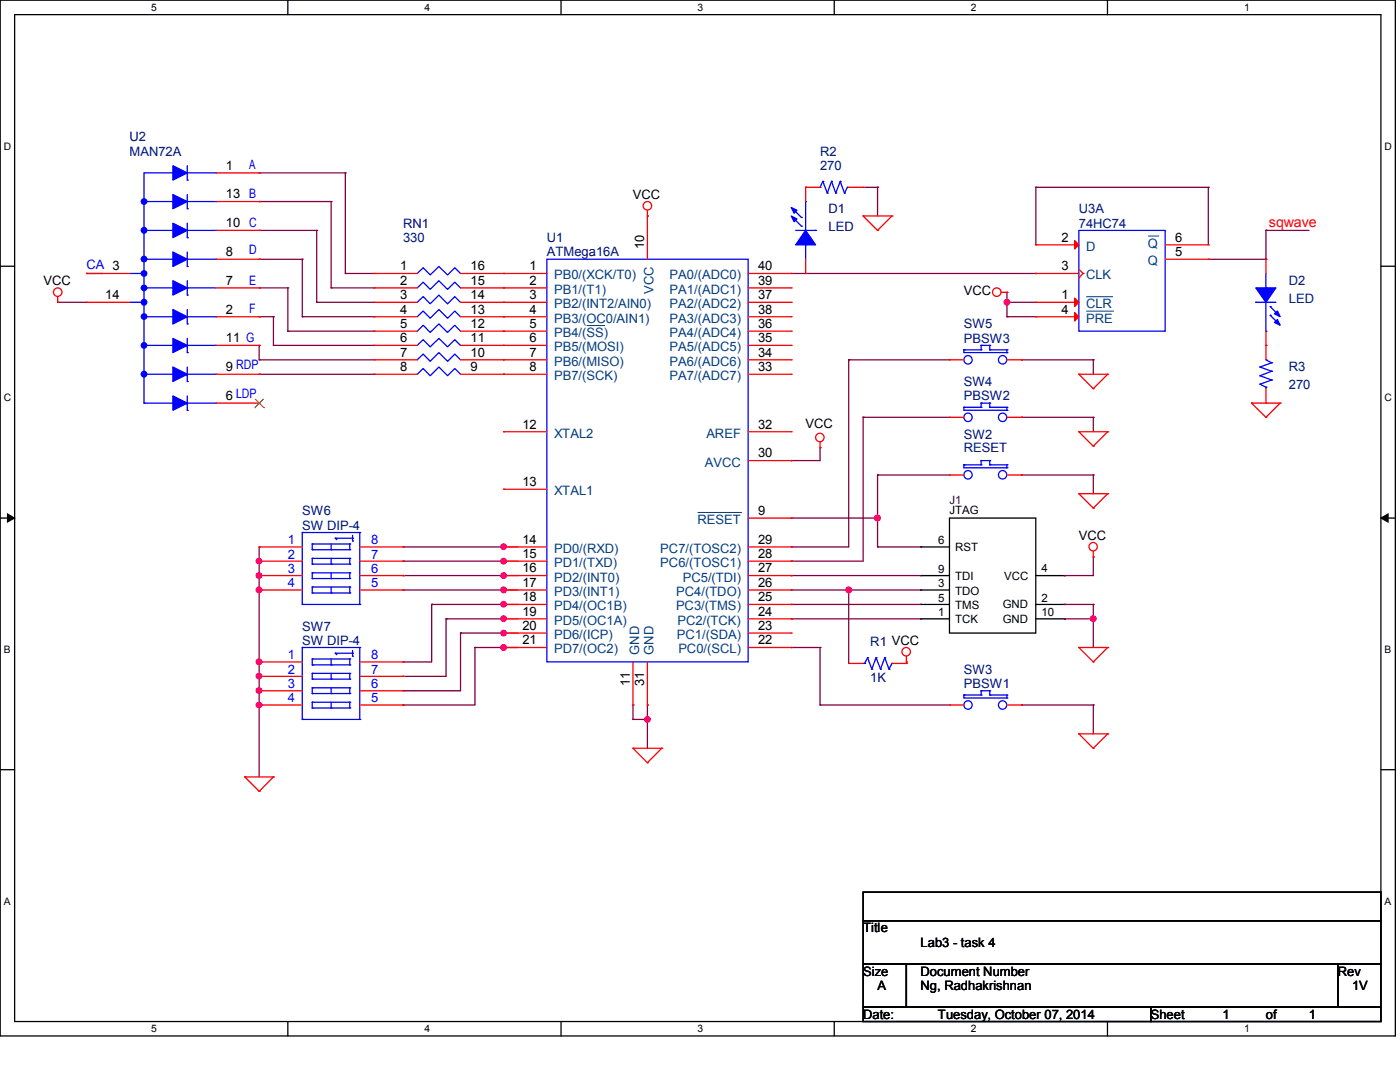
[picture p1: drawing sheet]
<svg xmlns="http://www.w3.org/2000/svg" width="279mm" height="216mm" viewBox="0 0 279 216" stroke-linecap="round" stroke-linejoin="round" font-family="sans-serif">
<path d="M0 0h278.5v206.7h-278.5zM2.9 2.9h272.7v200.9h-272.7z" fill="none" stroke="#000" stroke-width=".25"/>
<g fill="#fff">
<path d="M30.2 .3h1.1v2.3h-1.1z"/>
<path d="M30.2 204.1h1.1v2.3h-1.1z"/>
</g>
<path d="M57.4 0v2.9M57.4 203.8v2.9" fill="none" stroke="#000" stroke-width=".25"/>
<g fill="#fff">
<path d="M84.7 .3h1.1v2.3h-1.1z"/>
<path d="M84.7 204.1h1.1v2.3h-1.1z"/>
</g>
<path d="M112 0v2.9M112 203.8v2.9" fill="none" stroke="#000" stroke-width=".25"/>
<g fill="#fff">
<path d="M139.2 .3h1.1v2.3h-1.1z"/>
<path d="M139.2 204.1h1.1v2.3h-1.1z"/>
</g>
<path d="M166.5 0v2.9M166.5 203.8v2.9" fill="none" stroke="#000" stroke-width=".25"/>
<g fill="#fff">
<path d="M193.8 .3h1.1v2.3h-1.1z"/>
<path d="M193.8 204.1h1.1v2.3h-1.1z"/>
</g>
<path d="M221 0v2.9M221 203.8v2.9" fill="none" stroke="#000" stroke-width=".25"/>
<g fill="#fff">
<path d="M248.3 .3h1.1v2.3h-1.1z"/>
<path d="M248.3 204.1h1.1v2.3h-1.1z"/>
<path d="M.8 28h1.4v2.3h-1.4z"/>
<path d="M276.3 28h1.4v2.3h-1.4z"/>
<path d="M.8 78.2h1.4v2.3h-1.4z"/>
<path d="M276.3 78.2h1.4v2.3h-1.4z"/>
</g>
<path d="M0 53.1h2.9M275.6 53.1h2.9" fill="none" stroke="#000" stroke-width=".25"/>
<g fill="#fff">
<path d="M.8 128.5h1.3v2.2h-1.3z"/>
<path d="M276.3 128.5h1.3v2.2h-1.3z"/>
</g>
<path d="M0 103.4h2.9M275.6 103.4h2.9" fill="none" stroke="#000" stroke-width=".25"/>
<path d="M1.5 102.5l1.4 .9-1.4 .8zM275.6 103.4l1.4-.9v1.7z" fill="#000" stroke="#000" stroke-width=".2"/>
<g fill="#fff">
<path d="M.8 178.7h1.3v2.2h-1.3z"/>
<path d="M276.3 178.7h1.3v2.2h-1.3z"/>
</g>
<g fill="none" stroke="#000" stroke-width=".25">
<path d="M183.7 109.1h.1M183.7 114.9h.1M183.7 117.7h.1M183.7 109.1h5.8M183.7 114.9h5.8M183.7 117.7h5.8M189.5 103.4h17.2v22.9h-17.2zM206.7 114.9h5.7M212.4 114.9h.1M183.7 120.6h.1M183.7 123.5h.1M183.7 120.6h5.8"/>
<path d="M183.7 123.5h5.8M206.7 120.6h5.7M206.7 123.5h5.7M212.4 120.6h.1M212.4 123.5h.1M0 153.6h2.9M275.6 153.6h2.9M172.3 178h103.3v5.7h-103.3zM172.3 183.7h103.3v8.7h-103.3zM172.3 192.4h8.6v8.6h-8.6zM180.9 192.4h86.1v8.6h-86.1zM267 192.4h8.6v8.6h-8.6z"/>
<path d="M172.3 201h57.4v2.8h-57.4zM229.7 201h45.9v2.8h-45.9z"/>
</g>
<g fill="none" stroke="#800040" stroke-width=".25">
<path d="M51.7 34.5h.1M51.7 34.5h17.2M68.9 34.5h.1M68.9 34.5v20.1M172.3 37.4h2.8M175.1 37.4h.1M175.1 37.4v5.7M206.7 37.4h.1M206.7 37.4h34.4M206.7 37.4v11.5M241.1 37.4h.1M241.1 37.4v11.5"/>
<path d="M17.3 54.6h.1M17.3 54.6h3.1M51.7 57.4h.1M51.7 51.7h.1M51.7 46h.1M51.7 40.2h.1M51.7 57.4h5.7M51.7 51.7h8.6M51.7 46h11.5M51.7 40.2h14.4M57.4 57.4h.1M57.4 57.4v8.7"/>
<path d="M60.3 51.7h.1M60.3 51.7v11.5M63.2 46h.1M63.2 46v14.3M66.1 40.2h.1M66.1 57.4h.1M66.1 57.4h8.6M66.1 40.2v17.2M68.9 54.6h.1M68.9 54.6h5.8M157.9 54.6h2.9M160.8 54.6h.1"/>
<path d="M161.1 54.6h45.6M201 58.3h.1M201 58.3v4.9M206.7 54.6h.1M241.1 51.7h11.5M252.6 46h.1M252.6 51.7h.1M252.6 46h8.6M252.6 46v5.7M11.5 60.3h.1M11.5 60.3h5.8M51.7 63.2h.1"/>
<path d="M51.7 68.9h.1M51.7 71.8h.1M51.7 74.7h.1M51.7 68.9v2.9M51.7 63.2h2.9M51.7 71.8h23M51.7 74.7h23M54.6 63.2h.1M54.6 68.9h.1M54.6 63.2v5.7M54.6 68.9h20.1M57.4 66.1h.1"/>
<path d="M57.4 66.1h17.3M60.3 63.2h.1M60.3 63.2h14.4M63.2 60.3h.1M63.2 60.3h11.5M169.4 71.8h.1M169.4 71.8v37.3h-11.5M169.4 71.8h20.1M201 63.2h.1M201 60.3h.1M201 63.2h5.7M201 60.3h5.7"/>
<path d="M203.8 71.8h.1M203.8 71.8h14.4M218.2 71.8h.1M218.2 71.8v2.9M157.9 91.9h.1M163.7 89.3h.1M163.7 89.3v2.6h-5.8M172.3 83.3h.1M172.3 83.3v28.7h-14.4M172.3 83.3h17.2M175.1 94.8h.1M175.1 94.8h14.4"/>
<path d="M175.1 94.8v14.3M203.8 94.8h.1M203.8 83.3h.1M203.8 94.8h14.4M203.8 83.3h14.4M218.2 94.8h.1M218.2 83.3h.1M218.2 83.3v2.8M218.2 94.8v3.7M51.7 109.1h.1M51.7 112h.1M51.7 114.9h.1"/>
<path d="M51.7 117.7h.1M51.7 109.1v45.9M80.4 114.9h.1M80.4 117.7h.1M80.4 109.1h.1M80.4 112h.1M80.4 114.9h23M80.4 109.1h23M80.4 112h23M80.4 117.7h23M100.5 109.1h.1M100.5 112h.1"/>
<path d="M100.5 117.7h.1M100.5 114.9h.1M157.9 103.4h.1M157.9 114.9h.1M157.9 117.7h.1M157.9 112h.1M157.9 109.1h.1M157.9 103.4h17.2M157.9 114.9h25.8M157.9 117.7h25.8M169.4 117.7h.1M169.4 117.7v14.7"/>
<path d="M175.1 103.4h.1M175.1 109.1h.1M175.1 109.1h8.6M212.4 114.9h.1M218.2 111.1h.1M218.2 111.1v3.8h-5.8M51.7 132.1h.1M51.7 135h.1M51.7 137.8h.1M80.4 132.1h.1M80.4 135h.1M80.4 137.8h.1"/>
<path d="M86.1 120.6h.1M86.1 120.6h17.3M86.1 120.6v11.5h-5.7M89 123.5h.1M89 123.5h14.4M89 123.5v11.5h-8.6M91.9 126.3h.1M91.9 126.3h11.5M91.9 126.3v11.5h-11.5M94.8 129.2h.1M94.8 129.2h8.6M94.8 129.2v11.5h-14.4"/>
<path d="M100.5 120.6h.1M100.5 126.3h.1M100.5 129.2h.1M100.5 123.5h.1M157.9 120.6h.1M157.9 123.5h.1M157.9 129.2h.1M157.9 120.6h25.8M157.9 123.5h25.8M157.9 129.2h5.8M163.7 129.2h.1M163.7 129.2v11.5"/>
<path d="M180.9 132.1h.1M180.9 132.1v.3M212.4 120.6h.1M212.4 123.5h.1M212.4 120.6h5.8M212.4 123.5h5.8M218.2 120.6h.1M218.2 123.5h.1M218.2 120.6v8.6M51.7 140.7h.1M80.4 140.7h.1M126.3 140.7h.1"/>
<path d="M126.3 143.6h.1M126.3 140.7v2.9M126.3 143.6h2.9M129.2 140.7h.1M129.2 143.6h.1M129.2 140.7v8.6M163.7 140.7h.1M163.7 140.7h25.8M203.8 140.7h.1M203.8 140.7h14.4M218.2 140.7h.1M218.2 140.7v5.7"/>
</g>
<g fill="#f0f" stroke="#f0f" stroke-width=".25">
<circle cx="218.2" cy="123.4" r=".56"/>
<circle cx="100.5" cy="109.1" r=".55"/>
<circle cx="100.5" cy="114.9" r=".55"/>
<circle cx="100.5" cy="126.3" r=".55"/>
<circle cx="100.5" cy="129.2" r=".55"/>
<circle cx="100.5" cy="117.7" r=".56"/>
<circle cx="100.5" cy="123.4" r=".55"/>
<circle cx="175.1" cy="103.4" r=".57"/>
<circle cx="169.4" cy="117.7" r=".56"/>
<circle cx="129.2" cy="143.6" r=".55"/>
<circle cx="51.7" cy="114.9" r=".55"/>
<circle cx="51.7" cy="112" r=".55"/>
<circle cx="51.7" cy="132.1" r=".56"/>
<circle cx="51.7" cy="117.7" r=".56"/>
<circle cx="51.7" cy="134.9" r=".55"/>
<circle cx="51.7" cy="140.7" r=".55"/>
<circle cx="51.7" cy="137.8" r=".55"/>
<circle cx="100.5" cy="112" r=".55"/>
<circle cx="100.5" cy="120.6" r=".55"/>
<circle cx="200.9" cy="60.3" r=".56"/>
</g>
<g fill="none" stroke="#f00" stroke-width=".25">
<path d="M43.1 34.5h8.6M51.7 34.5h.1M160.8 37.4h.1M160.8 37.4v2.8M160.8 37.4h2.9M169.4 37.4h2.9M172.3 37.4h.1M11.5 59.2v1.1M17.3 54.6h.1M17.3 54.6h8.6M43.1 57.4h8.6M43.1 40.2h8.6"/>
<path d="M43.1 46h8.6M43.1 51.7h8.6M51.7 40.2h.1M51.7 46h.1M51.7 51.7h.1M51.7 57.4h.1M74.7 54.6h.1M74.7 57.4h.1M74.7 54.6h8.6M74.7 57.4h8.6M91.9 54.6h17.2M91.9 57.4h17.2"/>
<path d="M100.5 54.6h.1M100.5 57.4h.1M129.2 43.1h.1M129.2 42v9.7M149.3 54.6h8.6M149.3 57.4h8.6M157.9 57.4h.1M157.9 54.6h.1M160.8 54.6h.1M160.8 51.7v2.9M172.3 43.1h.1M172.3 43.1h5.7"/>
<path d="M172.3 43.1l2.8 2.9M175.1 46h.1M178 43.1h.1M178 43.1l-2.9 2.9M199.8 58.3h1.2M201 58.3h.1M206.7 48.9h.1M206.7 54.6h.1M206.7 54.6h8.6M206.7 48.9h8.6M215.3 55.4h.1M215.3 53.7l.9 .9"/>
<path d="M216.2 54.6h.1M216.2 54.6l-.9 .8M232.5 51.7h8.6M232.5 48.9h8.6M241.1 48.9h.1M241.1 51.7h.1M252.6 51.7h.1M252.6 51.7v2.9M11.5 60.3h.1M17.3 60.3h.1M17.3 60.3h8.6M43.1 74.7h8.6"/>
<path d="M43.1 63.2h8.6M43.1 68.9h8.6M51.7 63.2h.1M51.7 68.9h.1M51.7 74.7h.1M74.7 60.3h.1M74.7 63.2h.1M74.7 66.1h.1M74.7 68.9h.1M74.7 71.8h.1M74.7 74.7h.1M74.7 74.7h8.6"/>
<path d="M74.7 60.3h8.6M74.7 63.2h8.6M74.7 66.1h8.6M74.7 68.9h8.6M74.7 71.8h8.6M91.9 74.7h17.2M91.9 60.3h17.2M91.9 63.2h17.2M91.9 66.1h17.2M91.9 68.9h17.2M91.9 71.8h17.2M100.5 60.3h.1"/>
<path d="M100.5 63.2h.1M100.5 66.1h.1M100.5 68.9h.1M100.5 71.8h.1M100.5 74.7h.1M149.3 74.7h8.6M149.3 60.3h8.6M149.3 63.2h8.6M149.3 66.1h8.6M149.3 68.9h8.6M149.3 71.8h8.6M157.9 74.7h.1"/>
<path d="M157.9 71.8h.1M157.9 68.9h.1M157.9 66.1h.1M157.9 60.3h.1M157.9 63.2h.1M189.5 71.8h.1M189.5 71.8h2.9M201 71.8h2.8M203.8 71.8h.1M206.7 63.2h.1M206.7 60.3h.1M206.7 60.3h8.6"/>
<path d="M206.7 63.2h8.6M215.3 74.7h.1M215.3 74.7h5.8M215.3 74.7l2.9 2.9M218.2 77.6h.1M221.1 74.7h.1M221.1 74.7l-2.9 2.9M252.6 68.9h.1M252.6 66.1v5.7M252.6 77.6v2.8M43.1 80.4h8.6M51.7 80.4h.1"/>
<path d="M100.5 86.1h.1M100.5 97.6h.1M100.5 86.1h8.6M100.5 97.6h8.6M149.3 86.1h8.6M149.3 91.9h8.6M157.9 91.9h.1M157.9 86.1h.1M163.7 89.3h.1M163.7 88.2v1.1M189.5 83.3h.1M189.5 94.8h.1"/>
<path d="M189.5 83.3h2.9M189.5 94.8h2.9M201 83.3h2.8M201 94.8h2.8M203.8 83.3h.1M203.8 94.8h.1M215.3 98.5h.1M215.3 86.1h.1M215.3 98.5h5.8M215.3 98.5l2.9 2.9M215.3 86.1h5.8M215.3 86.1l2.9 2.9"/>
<path d="M218.2 89h.1M221.1 98.5h.1M221.1 86.1h.1M221.1 98.5l-2.9 2.9M221.1 86.1l-2.9 2.9M249.8 80.4h.1M249.8 80.4h5.7M249.8 80.4l2.8 2.9M252.6 83.3h.1M252.6 80.4h.1M255.5 80.4h.1M255.5 80.4l-2.9 2.9"/>
<path d="M51.7 109.1h.1M51.7 112h.1M51.7 114.9h.1M51.7 117.7h.1M51.7 109.1h8.6M51.7 112h8.6M51.7 114.9h8.6M51.7 117.7h8.6M71.8 109.1h8.6M71.8 112h8.6M71.8 114.9h8.6M71.8 117.7h8.6"/>
<path d="M80.4 109.1h.1M80.4 114.9h.1M80.4 117.7h.1M80.4 112h.1M100.5 109.1h.1M100.5 112h.1M100.5 114.9h.1M100.5 117.7h.1M100.5 109.1h8.6M100.5 112h8.6M100.5 114.9h8.6M100.5 117.7h8.6"/>
<path d="M149.3 103.4h8.6M149.3 109.1h8.6M149.3 112h8.6M149.3 114.9h8.6M149.3 117.7h8.6M157.9 103.4h.1M157.9 117.7h.1M157.9 114.9h.1M157.9 112h.1M157.9 109.1h.1M218.2 101.4h.1M218.2 111.1h.1"/>
<path d="M218.2 110v1.1M51.7 132.1h.1M51.7 135h.1M51.7 137.8h.1M51.7 132.1h8.6M51.7 135h8.6M51.7 137.8h8.6M71.8 132.1h8.6M71.8 135h8.6M71.8 137.8h8.6M80.4 132.1h.1M80.4 137.8h.1"/>
<path d="M80.4 135h.1M100.5 120.6h.1M100.5 123.5h.1M100.5 126.3h.1M100.5 129.2h.1M100.5 129.2h8.6M100.5 120.6h8.6M100.5 123.5h8.6M100.5 126.3h8.6M126.3 132.1v8.6M129.2 132.1v8.6M149.3 129.2h8.6"/>
<path d="M149.3 120.6h8.6M149.3 123.5h8.6M149.3 126.3h8.6M157.9 129.2h.1M157.9 126.3h.1M157.9 123.5h.1M157.9 120.6h.1M169.4 132.4h.1M169.4 132.4h2.9M178 132.4h2.9M180.9 132.1h.1M180.9 132.4h.1"/>
<path d="M180.9 130.9v1.2M215.3 129.2h.1M215.3 129.2h5.8M215.3 129.2l2.9 2.9M218.2 132.1h.1M221.1 129.2h.1M221.1 129.2l-2.9 2.9M48.9 155h.1M48.9 155h5.7M48.9 155l2.8 2.9M51.7 157.9h.1M51.7 140.7h.1"/>
<path d="M51.7 140.7h8.6M54.6 155h.1M54.6 155l-2.9 2.9M71.8 140.7h8.6M80.4 140.7h.1M126.3 149.3h.1M126.3 140.7h.1M126.3 149.3h5.8M126.3 149.3l2.9 2.9M129.2 152.2h.1M129.2 140.7h.1M132.1 149.3h.1"/>
<path d="M132.1 149.3l-2.9 2.9M189.5 140.7h.1M189.5 140.7h2.9M201 140.7h2.8M203.8 140.7h.1M215.3 146.4h.1M215.3 146.4h5.8M215.3 146.4l2.9 2.9M218.2 149.3h.1M221.1 146.4h.1M221.1 146.4l-2.9 2.9"/>
<circle cx="11.5" cy="58.3" r=".85"/>
<circle cx="129.2" cy="41.1" r=".85"/>
<circle cx="198.9" cy="58.3" r=".85"/>
<circle cx="163.6" cy="87.3" r=".85"/>
<circle cx="218.2" cy="109.1" r=".83"/>
<circle cx="180.8" cy="130" r=".85"/>
</g>
<g fill="none" stroke="#00f" stroke-width=".25">
<path d="M34.5 34.5h.1M34.5 34.5h-5.8v45.9M37.4 35.9h.1M37.4 34.5h5.7M37.4 33.1v2.8M37.4 38.8v2.9M43.1 34.5h.1M163.7 37.4h.1M164.2 36.2h.1M164.2 36.2l.9 2.3M164.2 36.2l-.5 1.2M165.1 38.5h.1"/>
<path d="M165.9 36.2h.1M165.9 36.2l.9 2.3M165.9 36.2l-.8 2.3M166.8 38.5h.1M167.7 36.2h.1M167.7 36.2l.8 2.3M167.7 36.2l-.9 2.3M168.5 38.5h.1M169.1 37.4h.1M169.1 37.4l-.6 1.1M169.1 37.4h.3M25.9 54.6h2.8"/>
<path d="M28.7 54.6h.1M28.7 40.2h5.8M28.7 46h5.8M28.7 51.7h5.8M28.7 57.4h5.8M34.5 40.2h.1M34.5 46h.1M34.5 51.7h.1M34.5 57.4h.1M37.4 57.4h.1M37.4 41.7h.1M37.4 47.4h.1"/>
<path d="M37.4 53.2h.1M37.4 58.9h.1M37.4 40.2h5.7M37.4 46h5.7M37.4 51.7h5.7M37.4 57.4h5.7M37.4 44.5v2.9M37.4 50.3v2.9M37.4 56v2.9M43.1 40.2h.1M43.1 46h.1M43.1 51.7h.1"/>
<path d="M83.3 54.6l1.2-1.2 1.4 1.5 1.7-1.7 1.7 1.7 1.5-1.5 1.1 1.2M83.3 57.4l1.2-1.1 1.4 1.4 1.7-1.7 1.7 1.7 1.5-1.4 1.1 1.1M109.1 51.7h40.2v80.4h-40.2zM158.2 43.4l1.7 1.7M158.2 41.7l1.7 1.7M158.8 46h4M159.9 45.1h.1M159.9 43.4h.1M160.8 48.9h.1M160.8 40.2h.1M160.8 40.2v5.8M160.8 48.9v2.8"/>
<path d="M162.8 46h.1M215.3 46h17.2v20.1h-17.2zM252.6 57.4h.1M252.6 54.6v2.8M25.9 60.3h2.8M28.7 60.3h.1M28.7 63.2h5.8M28.7 68.9h5.8M28.7 74.7h5.8M34.5 63.2h.1M34.5 68.9h.1M34.5 74.7h.1"/>
<path d="M37.4 64.6h.1M37.4 70.4h.1M37.4 76.1h.1M37.4 63.2h5.7M37.4 68.9h5.7M37.4 61.8v2.8M37.4 67.5v2.9M37.4 73.2v2.9M37.4 79v2.9M37.4 74.7h5.7M43.1 63.2h.1M43.1 68.9h.1"/>
<path d="M43.1 74.7h.1M83.3 60.3l1.2-1.1 1.4 1.4 1.7-1.7 1.7 1.7 1.5-1.4 1.1 1.1M83.3 63.2l1.2-1.1 1.4 1.4 1.7-1.7 1.7 1.7 1.5-1.4 1.1 1.1M83.3 66.1l1.2-1.2 1.4 1.4 1.7-1.7 1.7 1.7 1.5-1.4 1.1 1.2M83.3 68.9l1.2-1.1 1.4 1.4 1.7-1.7 1.7 1.7 1.5-1.4 1.1 1.1M83.3 71.8l1.2-1.1 1.4 1.4 1.7-1.7 1.7 1.7 1.5-1.4 1.1 1.1M83.3 74.7l1.2-1.2 1.4 1.5 1.7-1.8 1.7 1.8 1.5-1.5 1.1 1.2M192.4 69.8h.1M192.4 69.8v.6h8.6M192.4 69.8h3.4M195.8 68.9h.1M195.8 69.8h.1"/>
<path d="M195.8 68.9v.9M195.8 68.9h1.7M197.5 69.8h.1M197.5 68.9h.1M197.5 68.9v.9M197.5 69.8h3.5M201 70.4h.1M201 69.8h.1M201 69.8v.6M250.6 60.3h.1M250.6 60.3h4M251.5 76.7h.1"/>
<path d="M251.5 75h.1M251.5 73.2h.1M251.5 76.7l1.1 .6M251.5 75l2.3 .8M251.5 73.2l2.3 .9M252.6 71.8h.1M252.6 77.3h.1M252.6 66.1h.1M252.6 71.8l1.2 .6M252.6 60.3v5.8M252.6 77.3v.3M253.5 61.2h.1"/>
<path d="M253.5 62.9h.1M253.5 61.2l1.7 1.7M253.5 62.9l1.7 1.7M253.8 75.8h.1M253.8 74.1h.1M253.8 72.4h.1M253.8 75.8l-2.3 .9M253.8 74.1l-2.3 .9M253.8 72.4l-2.3 .8M28.7 80.4h.1M28.7 80.4h5.8M34.5 80.4h.1"/>
<path d="M37.4 81.9h.1M37.4 80.4h5.7M43.1 80.4h.1M192.4 81.3h.1M192.4 92.8h.1M192.4 81.3v.6h8.6M192.4 81.3h3.4M192.4 92.8v.5h8.6M192.4 92.8h3.4M195.8 80.4h.1M195.8 81.3h.1M195.8 91.9h.1"/>
<path d="M195.8 92.8h.1M195.8 80.4h1.7M195.8 80.4v.9M195.8 91.9v.9M195.8 91.9h1.7M197.5 81.3h.1M197.5 80.4h.1M197.5 92.8h.1M197.5 91.9h.1M197.5 81.3h3.5M197.5 80.4v.9M197.5 91.9v.9"/>
<path d="M197.5 92.8h3.5M201 81.9h.1M201 81.3h.1M201 93.3h.1M201 92.8h.1M201 81.3v.6M201 92.8v.5M60.3 106.3h.1M60.3 106.3v14.3M60.3 106.3h11.5M62.3 109.7h.1M62.3 108.5h.1"/>
<path d="M62.3 112.6h.1M62.3 111.4h.1M62.3 115.4h.1M62.3 114.3h.1M62.3 118.3h.1M62.3 117.1h.1M62.3 108.5h7.5M62.3 109.7h7.5M62.3 108.5v1.2M62.3 111.4v1.2M62.3 114.3v1.1M62.3 117.1v1.2"/>
<path d="M62.3 111.4h7.5M62.3 112.6h7.5M62.3 114.3h7.5M62.3 115.4h7.5M62.3 117.1h7.5M62.3 118.3h7.5M66.1 109.7h.1M66.1 112.6h.1M66.1 115.4h.1M66.1 118.3h.1M66.1 108.5v1.2M66.1 111.4v1.2"/>
<path d="M66.1 114.3v1.1M66.1 117.1v1.2M66.9 107.4h.1M66.9 107.4l.3 .3M66.9 107.4h3.5M69.8 108.5h.1M69.8 109.7h.1M69.8 111.4h.1M69.8 112.6h.1M69.8 114.3h.1M69.8 115.4h.1M69.8 117.1h.1"/>
<path d="M69.8 118.3h.1M69.8 108.5v1.2M69.8 111.4v1.2M69.8 114.3v1.1M69.8 117.1v1.2M70.4 107.4h.1M70.4 107.9h.1M70.4 106.8v1.1M71.8 106.3h.1M71.8 106.3v14.3M60.3 120.6h.1M60.3 129.2h.1"/>
<path d="M60.3 129.2v14.4M60.3 120.6h11.5M60.3 129.2h11.5M62.3 132.7h.1M62.3 131.5h.1M62.3 135.5h.1M62.3 134.4h.1M62.3 138.4h.1M62.3 137.2h.1M62.3 131.5v1.2M62.3 134.4v1.1M62.3 137.2v1.2"/>
<path d="M62.3 131.5h7.5M62.3 132.7h7.5M62.3 134.4h7.5M62.3 135.5h7.5M62.3 137.2h7.5M62.3 138.4h7.5M66.1 132.7h.1M66.1 135.5h.1M66.1 138.4h.1M66.1 131.5v1.2M66.1 134.4v1.1M66.1 137.2v1.2"/>
<path d="M66.9 130.3h.1M66.9 130.3l.3 .3M66.9 130.3h3.5M69.8 131.5h.1M69.8 132.7h.1M69.8 134.4h.1M69.8 135.5h.1M69.8 137.2h.1M69.8 138.4h.1M69.8 131.5v1.2M69.8 134.4v1.1M69.8 137.2v1.2"/>
<path d="M70.4 130.3h.1M70.4 130.9h.1M70.4 129.8v1.1M71.8 120.6h.1M71.8 129.2h.1M71.8 129.2v14.4M172.3 132.4h.3M172.6 132.4h.1M173.1 131.2h.1M173.1 131.2l-.5 1.2M173.1 131.2l.9 2.3M174 133.5h.1"/>
<path d="M174.8 131.2h.1M174.8 131.2l-.8 2.3M174.8 131.2l.9 2.3M175.7 133.5h.1M176.6 131.2h.1M176.6 131.2l-.9 2.3M176.6 131.2l.8 2.3M177.4 133.5h.1M178 132.4h.1M178 132.4l-.6 1.1M192.4 138.7h.1M192.4 138.7v.6h8.6"/>
<path d="M192.4 138.7h3.4M195.8 137.8h.1M195.8 138.7h.1M195.8 137.8v.9M195.8 137.8h1.7M197.5 138.7h.1M197.5 137.8h.1M197.5 137.8v.9M197.5 138.7h3.5M201 139.3h.1M201 138.7h.1M201 138.7v.6"/>
<path d="M60.3 143.6h.1M60.3 143.6h11.5M62.3 141.3h.1M62.3 140.1h.1M62.3 140.1v1.2M62.3 140.1h7.5M62.3 141.3h7.5M66.1 141.3h.1M66.1 140.1v1.2M69.8 140.1h.1M69.8 141.3h.1M69.8 140.1v1.2"/>
<path d="M71.8 143.6h.1"/>
<circle cx="193.2" cy="71.8" r=".83"/>
<circle cx="200.1" cy="71.8" r=".83"/>
<circle cx="193.2" cy="83.3" r=".83"/>
<circle cx="193.2" cy="94.7" r=".83"/>
<circle cx="200.1" cy="94.7" r=".83"/>
<circle cx="200.1" cy="83.3" r=".83"/>
<circle cx="193.2" cy="140.7" r=".83"/>
<circle cx="200.1" cy="140.7" r=".83"/>
</g>
<path d="M216.8 59.2h5.1M221.9 59.2h.1M229.1 47.1h2M231.1 47.1h.1M117.1 65h3.4M120.5 65h.1M216.8 62.1h5.3M222.1 62.1h.1M139.2 102.3h8.7M147.9 102.3h.1" fill="none" stroke="#004080" stroke-width=".2"/>
<g fill="#00f" stroke="#00f" stroke-width=".25">
<path d="M250.6 57.4h4l-2 2.9z" fill-rule="evenodd"/>
<path d="M254.9 63.8l.6 1.1-1.2-.6z" fill-rule="evenodd"/>
<path d="M254.3 62.6l.6-.5 .6 1.1z" fill-rule="evenodd"/>
<path d="M34.5 38.8l2.9 1.4-2.9 1.5z" fill-rule="evenodd"/>
<path d="M34.5 44.5l2.9 1.5-2.9 1.4z" fill-rule="evenodd"/>
<path d="M34.5 50.3l2.9 1.4-2.9 1.5z" fill-rule="evenodd"/>
<path d="M34.5 56l2.9 1.4-2.9 1.5z" fill-rule="evenodd"/>
<path d="M34.5 61.8l2.9 1.4-2.9 1.4z" fill-rule="evenodd"/>
<path d="M34.5 67.5l2.9 1.4v.3v-.3l-2.9 1.5z" fill-rule="evenodd"/>
<path d="M34.5 33.1l2.9 1.4-2.9 1.4z" fill-rule="evenodd"/>
<path d="M34.5 73.2l2.9 1.5v.3v-.3l-2.9 1.4z" fill-rule="evenodd"/>
<path d="M34.5 79l2.9 1.4v.3v-.3l-2.9 1.5z" fill-rule="evenodd"/>
<path d="M160.8 46l2 2.9h-4z" fill-rule="evenodd"/>
<path d="M157.9 41.4l1.1 .6-.5 .5z" fill-rule="evenodd"/>
<path d="M157.9 43.1l1.1 .6-.5 .5z" fill-rule="evenodd"/>
<circle cx="28.7" cy="40.2" r=".55"/>
<circle cx="28.7" cy="46" r=".56"/>
<circle cx="28.7" cy="51.7" r=".55"/>
<circle cx="28.7" cy="57.4" r=".55"/>
<circle cx="28.7" cy="63.2" r=".55"/>
<circle cx="28.7" cy="68.9" r=".55"/>
<circle cx="28.7" cy="74.7" r=".56"/>
<circle cx="28.7" cy="54.6" r=".55"/>
<circle cx="28.7" cy="60.3" r=".56"/>
</g>
<path d="M50.9 79.6l1.7 1.7M52.6 79.6l-1.7 1.7M50.9 81.3h.1M52.6 81.3h.1" fill="none" stroke="#804000" stroke-width=".2"/>
<g fill="#f00" stroke="#f00" stroke-width=".25">
<path d="M214.5 48l.8 .9-.8 .8z"/>
<path d="M214.5 62.4l.8 .8-.8 .9z"/>
<path d="M214.5 59.5l.8 .8-.8 .9z"/>
</g>
<text font-size="2.8" fill="#f00" x="253.2" y="45.4">sqwave</text>
<g font-size="2.6" fill="#000080">
<text x="25.9" y="28.2">U2</text>
<text x="25.9" y="31.1">MAN72A</text>
<text x="163.7" y="31.1">R2</text>
<text x="163.7" y="34">270</text>
<text x="80.4" y="45.4">RN1</text>
<text x="165.4" y="42.5">D1</text>
<text x="165.4" y="46">LED</text>
<text x="215.3" y="42.5">U3A</text>
<text x="215.3" y="45.4">74HC74</text>
<text x="80.4" y="48.3">330</text>
<text x="109.1" y="48.3">U1</text>
<text x="109.1" y="51.2">ATMega16A</text>
<text x="257.2" y="56.9">D2</text>
<text x="192.4" y="65.5">SW5</text>
<text x="257.2" y="60.4">LED</text>
<text x="192.4" y="68.4">PBSW3</text>
<text x="192.4" y="77">SW4</text>
<text x="257.2" y="74.1">R3</text>
<text x="257.2" y="77.6">270</text>
<text x="192.4" y="79.9">PBSW2</text>
<text x="192.4" y="87.6">SW2</text>
<text x="192.4" y="90.2">RESET</text>
<text x="60.3" y="102.8">SW6</text>
<text x="60.3" y="105.7">SW DIP-4</text>
<text x="60.3" y="125.8">SW7</text>
<text x="60.3" y="128.7">SW DIP-4</text>
<text x="173.7" y="128.9">R1 VCC</text>
<text x="173.7" y="136.1">1K</text>
<text x="192.4" y="134.4">SW3</text>
<text x="192.4" y="137.3">PBSW1</text>
</g>
<g font-size="2.6">
<text x="45.1" y="33.9">1</text>
<text x="45.1" y="39.6">13 B</text>
<text x="126.3" y="39.7">VCC</text>
<text x="45.1" y="45.3">10 C</text>
<text x="45.1" y="51.1">8</text>
<text x="79.8" y="53.9">1</text>
<text x="93.9" y="53.9">16</text>
<text x="105.7" y="53.9">1</text>
<text x="128.6" y="49.7" transform="rotate(-90 128.6 49.7)">10</text>
<text x="151.3" y="53.9">40</text>
<text x="211.9" y="48.2">2</text>
<text x="211.9" y="53.9">3</text>
<text x="234.5" y="51.2">5</text>
<text x="234.5" y="48.3">6</text>
<text x="8.7" y="56.9">VCC</text>
<text x="21" y="59.7">14</text>
<text x="45.1" y="56.8">7</text>
<text x="79.8" y="56.8">2</text>
<text x="79.8" y="59.7">3</text>
<text x="93.9" y="59.7">14</text>
<text x="93.9" y="56.8">15</text>
<text x="105.7" y="56.8">2</text>
<text x="105.7" y="59.7">3</text>
<text x="151.3" y="59.7">37</text>
<text x="151.3" y="56.8">39</text>
<text x="192.4" y="58.9">VCC</text>
<text x="211.9" y="59.7">1</text>
<text x="45.1" y="62.6">2</text>
<text x="79.8" y="62.6">4</text>
<text x="79.8" y="65.4">5</text>
<text x="93.9" y="65.4">12</text>
<text x="93.9" y="62.6">13</text>
<text x="105.7" y="62.6">4</text>
<text x="105.7" y="65.4">5</text>
<text x="151.3" y="65.4">36</text>
<text x="151.3" y="62.6">38</text>
<text x="211.9" y="62.6">4</text>
<text x="45.1" y="68.3">11 G</text>
<text x="79.8" y="68.3">6</text>
<text x="79.8" y="71.2">7</text>
<text x="93.9" y="71.2">10</text>
<text x="93.9" y="68.3">11</text>
<text x="105.7" y="68.3">6</text>
<text x="105.7" y="71.2">7</text>
<text x="151.3" y="71.2">34</text>
<text x="151.3" y="68.3">35</text>
<text x="45.1" y="74">9 RDP</text>
<text x="79.8" y="74">8</text>
<text x="93.9" y="74">9</text>
<text x="105.7" y="74">8</text>
<text x="151.3" y="74">33</text>
<text x="45.1" y="79.8">6 LDP</text>
<text x="104.3" y="85.5">12</text>
<text x="151.3" y="85.5">32</text>
<text x="160.8" y="85.3">VCC</text>
<text x="151.3" y="91.3">30</text>
<text x="104.3" y="97">13</text>
<text x="151.3" y="102.7">9</text>
<text x="215.3" y="107.7">VCC</text>
<text x="104.3" y="108.5">14</text>
<text x="104.3" y="111.3">15</text>
<text x="151.3" y="111.3">28</text>
<text x="151.3" y="108.5">29</text>
<text x="104.3" y="114.2">16</text>
<text x="104.3" y="117.1">17</text>
<text x="104.3" y="120">18</text>
<text x="151.3" y="120">25</text>
<text x="151.3" y="117.1">26</text>
<text x="151.3" y="114.2">27</text>
<text x="104.3" y="122.9">19</text>
<text x="104.3" y="125.7">20</text>
<text x="151.3" y="125.7">23</text>
<text x="151.3" y="122.9">24</text>
<text x="104.3" y="128.6">21</text>
<text x="151.3" y="128.6">22</text>
<text x="125.7" y="136.9" transform="rotate(-90 125.7 136.9)">11</text>
<text x="128.6" y="136.9" transform="rotate(-90 128.6 136.9)">31</text>
<text x="172.3" y="186.1">Title</text>
<text x="183.7" y="188.9">Lab3 - task 4</text>
<text x="172.3" y="194.7">Size</text>
<text x="175.1" y="197.6">A</text>
<text x="183.7" y="194.7">Document Number</text>
<text x="183.7" y="197.6">Ng, Radhakrishnan</text>
<text x="267" y="194.7">Rev</text>
<text x="269.8" y="197.6">1V</text>
<text x="172.3" y="203.3">Date:</text>
<text x="187.2" y="203.3">Tuesday, October 07, 2014</text>
<text x="229.7" y="203.3">Sheet</text>
<text x="244" y="203.3">1</text>
<text x="252.6" y="203.3">of</text>
<text x="261.2" y="203.3">1</text>
</g>
<g font-size="2.6" fill="#00f">
<text x="49.7" y="33.8">A</text>
<text x="17.3" y="53.8">CA 3</text>
<text x="49.7" y="50.7">D</text>
<text x="49.7" y="56.8">E</text>
<text x="49.7" y="62.5">F</text>
<text x="57.4" y="108.6">1</text>
<text x="57.4" y="111.5">2</text>
<text x="74.1" y="108.6">8</text>
<text x="74.1" y="111.5">7</text>
<text x="57.4" y="114.3">3</text>
<text x="57.4" y="117.2">4</text>
<text x="74.1" y="114.3">6</text>
<text x="74.1" y="117.2">5</text>
<text x="57.4" y="131.5">1</text>
<text x="74.1" y="131.5">8</text>
<text x="57.4" y="134.4">2</text>
<text x="57.4" y="137.3">3</text>
<text x="74.1" y="134.4">7</text>
<text x="74.1" y="137.3">6</text>
<text x="57.4" y="140.2">4</text>
<text x="74.1" y="140.2">5</text>
</g>
<g font-size="2.6" fill="#004080">
<text x="216.7" y="50">D</text>
<text x="229.1" y="52.9">Q</text>
<text x="229.1" y="49.4">Q</text>
<text x="110.6" y="55.8">PB0/(XCK/T0)</text>
<text x="110.6" y="58.6">PB1/(T1)</text>
<text x="130.4" y="58.6" transform="rotate(-90 130.4 58.6)">VCC</text>
<text x="133.6" y="58.6">PA1/(ADC1)</text>
<text x="133.6" y="55.8">PA0/(ADC0)</text>
<text x="216.7" y="55.8">CLK</text>
<text x="110.6" y="61.5">PB2/(INT2/AIN0)</text>
<text x="110.6" y="64.4">PB3/(OC0/AIN1)</text>
<text x="133.6" y="61.5">PA2/(ADC2)</text>
<text x="133.6" y="64.4">PA3/(ADC3)</text>
<text x="216.7" y="64.4">PRE</text>
<text x="216.7" y="61.5">CLR</text>
<text x="110.6" y="67.3">PB4/(SS)</text>
<text x="110.6" y="70.1">PB5/(MOSI)</text>
<text x="133.6" y="70.1">PA5/(ADC5)</text>
<text x="133.6" y="67.3">PA4/(ADC4)</text>
<text x="110.6" y="73">PB6/(MISO)</text>
<text x="110.6" y="75.9">PB7/(SCK)</text>
<text x="133.6" y="75.9">PA7/(ADC7)</text>
<text x="133.6" y="73">PA6/(ADC6)</text>
<text x="110.6" y="87.3">XTAL2</text>
<text x="141" y="87.3">AREF</text>
<text x="140.7" y="93.1">AVCC</text>
<text x="110.6" y="98.8">XTAL1</text>
<text x="139.2" y="104.6">RESET</text>
<text x="110.6" y="110.3">PD0/(RXD)</text>
<text x="110.6" y="113.2">PD1/(TXD)</text>
<text x="131.8" y="113.2">PC6/(TOSC1)</text>
<text x="131.8" y="110.3">PC7/(TOSC2)</text>
<text x="110.6" y="116">PD2/(INT0)</text>
<text x="110.6" y="118.9">PD3/(INT1)</text>
<text x="135" y="118.9">PC4/(TDO)</text>
<text x="136.3" y="116">PC5/(TDI)</text>
<text x="110.6" y="121.8">PD4/(OC1B)</text>
<text x="110.6" y="124.7">PD5/(OC1A)</text>
<text x="134.9" y="121.8">PC3/(TMS)</text>
<text x="135.2" y="124.7">PC2/(TCK)</text>
<text x="110.6" y="127.5">PD6/(ICP)</text>
<text x="110.6" y="130.4">PD7/(OC2)</text>
<text x="127.5" y="130.6" transform="rotate(-90 127.5 130.6)">GND</text>
<text x="130.4" y="130.6" transform="rotate(-90 130.4 130.6)">GND</text>
<text x="135.1" y="127.5">PC1/(SDA)</text>
<text x="135.4" y="130.4">PC0/(SCL)</text>
</g>
<text font-size="2.3" fill="#400040" x="189.5" y="100.6">J1</text>
<g font-size="2.3">
<text x="189.5" y="102.6">JTAG</text>
<text x="187.2" y="108.6">6</text>
<text x="190.6" y="110">RST</text>
<text x="187.2" y="114.3">9</text>
<text x="187.2" y="117.2">3</text>
<text x="190.6" y="115.8">TDI</text>
<text x="190.6" y="118.7">TDO</text>
<text x="200.4" y="115.8">VCC</text>
<text x="207.9" y="114">4</text>
<text x="187.2" y="120.1">5</text>
<text x="187.2" y="123">1</text>
<text x="190.6" y="121.5">TMS</text>
<text x="190.6" y="124.4">TCK</text>
<text x="200.1" y="121.2">GND</text>
<text x="200.1" y="124.4">GND</text>
<text x="207.9" y="120.1">2</text>
<text x="207.9" y="123">10</text>
</g>
<g font-size="2">
<text x="30.2" y="2.2">5</text>
<text x="84.7" y="2.2">4</text>
<text x="139.2" y="2.2">3</text>
<text x="193.8" y="2.2">2</text>
<text x="248.3" y="2.2">1</text>
<text x=".8" y="29.9">D</text>
<text x="276.3" y="29.9">D</text>
<text x=".8" y="80.1">C</text>
<text x="276.3" y="80.1">C</text>
<text x=".8" y="130.3">B</text>
<text x="276.3" y="130.3">B</text>
<text x=".8" y="180.5">A</text>
<text x="276.3" y="180.5">A</text>
<text x="30.2" y="206">5</text>
<text x="84.7" y="206">4</text>
<text x="139.2" y="206">3</text>
<text x="193.8" y="206">2</text>
<text x="248.3" y="206">1</text>
</g>
</svg>
